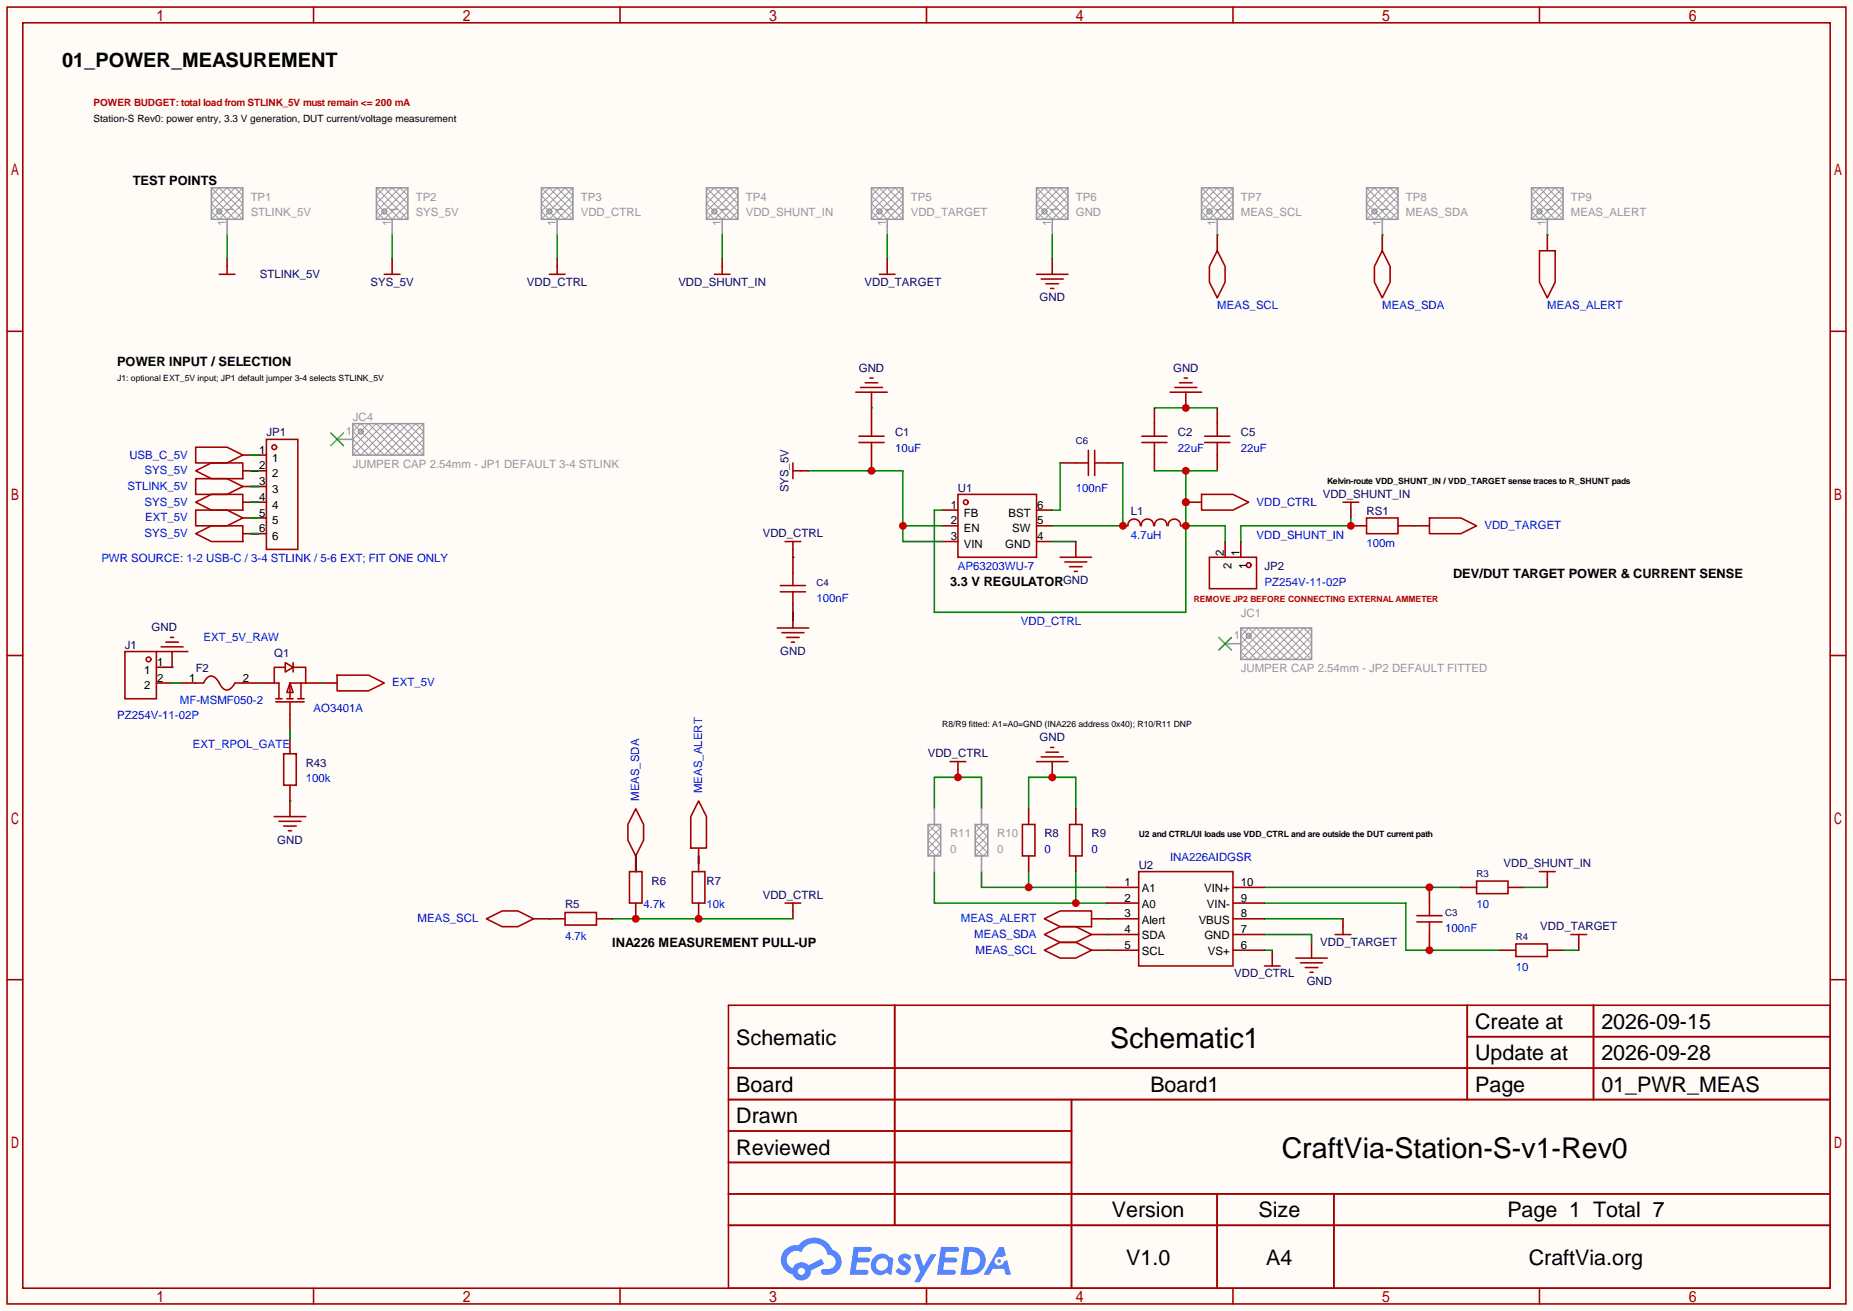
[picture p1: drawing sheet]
<svg xmlns="http://www.w3.org/2000/svg" width="299mm" height="212mm" viewBox="0 0 299 212" stroke-linecap="round" stroke-linejoin="round" font-family="sans-serif">
<path d="M0 0h299.5v211.8h-299.5z" fill="#fffcf7"/>
<g fill="none" stroke="#a10000" stroke-width=".25">
<path d="M1.1 1.1h297.2v209.6h-297.2zM3.7 3.7h292.1v204.5h-292.1zM50.7 1.1v2.6M100.2 1.1v2.6M149.7 1.1v2.6M199.3 1.1v2.6M248.8 1.1v2.6M1.1 53.5h2.6M295.8 53.5h2.5M1.1 105.9h2.6M295.8 105.9h2.5M1.1 158.3h2.6"/>
<path d="M295.8 158.3h2.5M117.7 162.4h178.1v45.8h-178.1zM117.7 172.6h178.1M117.7 177.7h178.1M144.6 162.4v35.6M173.2 177.7v30.5M237.1 162.4v15.3M237.1 167.5h58.7M257.5 162.4v15.3M117.7 182.8h55.5M117.7 192.9h178.1M117.7 187.8h55.5"/>
<path d="M117.7 198h178.1M196.7 192.9v15.3M215.6 192.9v15.3M50.7 208.2v2.5M100.2 208.2v2.5M149.7 208.2v2.5M199.3 208.2v2.5M248.8 208.2v2.5"/>
</g>
<g fill="#5487ff">
<path d="M145.5 202.8a1.3 1.3 0 0 1 1.8 .3l-.4 .6a.54 .54 0 0 0-.9-.2v.1a2.32 2.32 0 0 1 1.2 1.4 1.36 1.36 0 0 1-1.1 1.1 1.36 1.36 0 0 1-1.4-.7l.5-.6a.64 .64 0 0 0 .5 .5 .64 .64 0 0 0 .7-.3l-.2-.2a1.6 1.6 0 0 1-1-1.6z"/>
<path d="M147.7 202.7h.9l.7 1.9 1.1-1.9h.9l-2.7 4.5h-.9l1-1.7z"/>
<path d="M138 201.5h1.6a1.31 1.31 0 0 1 1.2 .2 .4 .4 0 0 1-.3 .6h-1.8l-.1 .9h1.6a.4 .4 0 0 1 .4 .4 .4 .4 0 0 1-.4 .4h-1.7l-.2 1.2h.8a1.23 1.23 0 0 1 1.2 .2 .39 .39 0 0 1-.3 .6h-2.7z"/>
<path d="M152.1 201.5h1.6a1.32 1.32 0 0 1 1.3 .2 .39 .39 0 0 1-.4 .6h-1.7l-.2 .9h1.7a.4 .4 0 0 1 .3 .4 .4 .4 0 0 1-.4 .4h-1.7l-.2 1.2h.8a1.23 1.23 0 0 1 1.2 .2 .39 .39 0 0 1-.3 .6h-2.7z"/>
<path d="M161.5 201.5h.7l.4 1.3-.7 .4a.75 .75 0 0 0-1.1 .3 .75 .75 0 0 0 .5 1 .75 .75 0 0 0 .9-.6l.6-.3 .6 2.4h-.9l-.2-1h-1.9l-.5 1h-.9z"/>
<path d="M155.9 201.5l-.7 4.5h1.5a2.27 2.27 0 0 0 2.5-1.7 2.27 2.27 0 0 0-1.3-2.7zM156.6 202.3a1.5 1.5 0 0 1 1.8 1.5 1.5 1.5 0 0 1-1.9 1.4h-.3z"/>
<path d="M141.3 203.1a1.62 1.62 0 0 0-.4 2.1 1.62 1.62 0 0 0 2 .7l.4-.3 .3 .3 .5 .1 .3-2.5-.2-.3h-.4a1.58 1.58 0 0 0-2.5-.1zM141.9 203.6a.96 .96 0 0 1 1.5 0 .96 .96 0 0 1-.3 1.5 .95 .95 0 0 1-1.4-.1 .95 .95 0 0 1 .2-1.4z"/>
<path d="M126.9 201.9a2.37 2.37 0 0 0 1.2 4 1.54 1.54 0 0 0 1.7 1 1.54 1.54 0 0 0 1.3-1.6l2.1-1.1-.5-.8-2 1.1a1.57 1.57 0 0 0-2.6 .4 1.5 1.5 0 0 1-.8-2.1 1.5 1.5 0 0 1 2.2-.5 2.23 2.23 0 0 1 2.3-1.4 2.23 2.23 0 0 1 2 1.8 1.16 1.16 0 0 1 1.2 1.1 1.16 1.16 0 0 1-1 1.3h-.7a.47 .47 0 0 0-.6 .3 .47 .47 0 0 0 .4 .6 2.23 2.23 0 0 0 2.3-.7 2.23 2.23 0 0 0 .4-2.3 2.16 2.16 0 0 0-1.3-1.1 3.2 3.2 0 0 0-5.4-.7l-1.2 .1zM129 205.4a.58 .58 0 0 1 1.1 0 .58 .58 0 0 1-1.1 0z"/>
<circle cx="161.5" cy="203.8" r=".28"/>
</g>
<g fill="none" stroke="#870000" stroke-width=".25">
<path d="M196.7 38v2.5M223.4 38v2.5M250.1 38v2.5M36.7 41.8v1.3M63.4 41.8v1.3M90 41.8v1.3M116.7 41.8v1.3M143.4 41.8v1.3M170.1 41.8v2.5M129.4 76.1h1.3M140.8 63.4v2.5M128.1 88.8v1.2"/>
<path d="M128.1 98.9v2.6M228.5 85h2.5M27.8 105.3v2.5M102.7 138.3v2.5M112.9 137v2.6M154.8 124.3v1.3M170.1 123.1v2.5M86.2 148.5h2.6M128.1 147.2v1.3M176.4 153.5h2.5M176.4 151h2.5M176.4 148.5h2.5"/>
<path d="M205.6 153.5v1.3M212 152.3v2.5M217 148.5v1.2M250.1 142.1v1.3M255.1 152.3v1.2"/>
</g>
<g fill="none" stroke="#a10000" stroke-width=".25">
<path d="M35.4 44.3h2.6M36.7 43.1v1.2M62.1 44.3h2.5M63.4 43.1v1.2M88.8 44.3h2.5M90 43.1v1.2M115.4 44.3h2.6M116.7 43.1v1.2M142.1 44.3h2.6M143.4 43.1v1.2M167.5 44.3h5.1M168.3 45.1h3.5"/>
<path d="M169 45.8h2.1M169.8 46.6h.5M196.7 40.5l1.3 2.6v2.5l-1.3 2.5-1.2-2.5v-2.5zM223.4 40.5l1.3 2.6v2.5l-1.3 2.5-1.3-2.5v-2.5zM248.8 40.5h2.5v5.1l-1.2 2.5-1.3-2.5zM128.1 74.8v2.5M128.1 76.1h1.3M138.3 63.4h5.1M139.1 62.6h3.5M139.8 61.8h2.1M140.6 61.1h.5M126.9 87.5h2.5"/>
<path d="M128.1 87.5v1.3M231 83.7h5.1l2.5 1.3-2.5 1.2h-5.1zM25.3 105.3h5.1M26 104.5h3.6M26.8 103.8h2M27.6 103h.5M125.6 101.5h5.1M126.4 102.2h3.5M127.1 103h2.1M127.9 103.8h.5M102.7 130.7l1.3 2.5v2.6l-1.3 2.5-1.2-2.5v-2.6zM112.9 129.4l1.3 2.6v5h-2.6v-5z"/>
<path d="M153.5 123.1h2.6M154.8 123.1v1.2M167.5 123.1h5.1M168.3 122.3h3.5M169 121.5h2.1M169.8 120.8h.5M78.6 148.5l2.6-1.3h2.5l2.5 1.3-2.5 1.2h-2.5zM126.9 145.9h2.5M128.1 145.9v1.3M168.8 153.5l2.5-1.2h2.6l2.5 1.2-2.5 1.3h-2.6zM168.8 151l2.5-1.3h2.6l2.5 1.3-2.5 1.3h-2.6zM168.8 148.5l2.5-1.3h5.1v2.5h-5.1z"/>
<path d="M204.3 156.1h2.6M205.6 154.8v1.3M209.4 154.8h5.1M210.2 155.6h3.5M210.9 156.3h2.1M211.7 157.1h.5M215.8 151h2.5M217 149.7v1.3M248.8 140.8h2.5M250.1 140.8v1.3M253.9 151h2.5M255.1 151v1.3"/>
</g>
<g fill="none" stroke="#008700" stroke-width=".25">
<path d="M36.7 38v3.8M63.4 38v3.8M90 38v3.8M116.7 38v3.8M143.4 38v3.8M170.1 38v3.8M223.4 38h.1M250.1 38h.1M128.1 90h.1M128.1 98.9v1.3M27.8 107.8h.1M102.7 138.3v2.5"/>
<path d="M112.9 138.3v1.3M98.9 148.5h29.2M158.6 140.8v2.6h20.3M166.2 140.8v2.6M204.3 148.5h12.7M204.3 153.5h1.3M204.3 145.9h22.9v7.6h15.2M204.3 151h7.7v1.3M204.3 143.4h31.8M252.6 153.5h2.5"/>
</g>
<g fill="none" stroke="#999" stroke-width=".16">
<path d="M34.2 34.2l3.8-3.8 1.2 1.2-3.8 3.8zM34.2 30.4l5 5M35.4 30.4l3.8 3.8-1.2 1.2-3.8-3.8zM35.6 33.8l.2 .2M35.8 34.3l-.2 .2M36.7 30.4l2.5 2.5-2.5 2.5-2.5-2.5zM39.2 30.4l-5 5M60.8 34.2l3.8-3.8 1.3 1.2-3.8 3.8zM60.8 30.4l5.1 5M62.1 30.4l3.8 3.8-1.3 1.2-3.8-3.8zM62.3 33.8l.1 .2M62.4 34.3l-.1 .2"/>
<path d="M63.4 30.4l2.5 2.5-2.5 2.5-2.6-2.5zM65.9 30.4l-5.1 5M87.5 31.6l1.3-1.2 3.8 3.8-1.3 1.2zM87.5 32.9l2.5-2.5 2.6 2.5-2.6 2.5zM87.5 34.2l3.8-3.8 1.3 1.2-3.8 3.8zM87.5 30.4l5.1 5M88.9 33.8l.2 .2M89.1 34.3l-.2 .2M92.6 30.4l-5.1 5M114.2 34.2l3.8-3.8 1.3 1.2-3.9 3.8zM114.2 30.4l5.1 5M115.4 30.4l3.9 3.8-1.3 1.2-3.8-3.8z"/>
<path d="M115.6 33.8l.2 .2M115.8 34.3l-.2 .2M116.7 30.4l2.6 2.5-2.6 2.5-2.5-2.5zM119.3 30.4l-5.1 5M140.8 31.6l1.3-1.2 3.8 3.8-1.2 1.2zM140.8 32.9l2.6-2.5 2.5 2.5-2.5 2.5zM140.8 34.2l3.9-3.8 1.2 1.2-3.8 3.8zM140.8 30.4l5.1 5M142.3 33.8l.2 .2M142.5 34.3l-.2 .2M145.9 30.4l-5.1 5M167.5 32.9l2.6-2.5 2.5 2.5-2.5 2.5z"/>
<path d="M167.5 34.2l3.8-3.8 1.3 1.2-3.8 3.8zM167.5 30.4l5.1 5M168.8 30.4l3.8 3.8-1.3 1.2-3.8-3.8zM168.9 33.8l.2 .2M169.1 34.3l-.2 .2M172.6 30.4l-5.1 5M194.2 32.9l2.5-2.5 2.6 2.5-2.6 2.5zM194.2 34.2l3.8-3.8 1.3 1.2-3.8 3.8zM194.2 30.4l5.1 5M195.5 30.4l3.8 3.8-1.3 1.2-3.8-3.8zM195.6 33.8l.2 .2M195.8 34.3l-.2 .2"/>
<path d="M199.3 30.4l-5.1 5M220.9 31.6l1.2-1.2 3.8 3.8-1.2 1.2zM220.9 32.9l2.5-2.5 2.5 2.5-2.5 2.5zM220.9 34.2l3.8-3.8 1.2 1.2-3.8 3.8zM220.9 30.4l5 5M222.3 33.8l.2 .2M222.5 34.3l-.2 .2M225.9 30.4l-5 5M247.5 32.9l2.6-2.5 2.5 2.5-2.5 2.5zM247.5 34.2l3.8-3.8 1.3 1.2-3.8 3.8zM247.5 30.4l5.1 5M248.8 30.4l3.8 3.8-1.3 1.2-3.8-3.8z"/>
<path d="M249 33.8l.1 .2M249.1 34.3l-.1 .2M252.6 30.4l-5.1 5"/>
</g>
<g fill="none" stroke="#999" stroke-width=".25">
<path d="M34.2 30.4h5v5h-5zM36.7 35.4v2.6M60.8 30.4h5.1v5h-5.1zM63.4 35.4v2.6M87.5 30.4h5.1v5h-5.1zM90 35.4v2.6M114.2 30.4h5.1v5h-5.1zM116.7 35.4v2.6M140.8 30.4h5.1v5h-5.1zM143.4 35.4v2.6M167.5 30.4h5.1v5h-5.1zM170.1 35.4v2.6"/>
<path d="M194.2 30.4h5.1v5h-5.1zM196.7 35.4v2.6M220.9 30.4h5v5h-5zM223.4 35.4v2.6M247.5 30.4h5.1v5h-5.1zM250.1 35.4v2.6"/>
<circle cx="35.4" cy="34.2" r=".38"/>
<circle cx="62.1" cy="34.2" r=".38"/>
<circle cx="88.8" cy="34.2" r=".38"/>
<circle cx="115.4" cy="34.2" r=".38"/>
<circle cx="142.1" cy="34.2" r=".38"/>
<circle cx="168.8" cy="34.2" r=".38"/>
<circle cx="195.5" cy="34.2" r=".38"/>
<circle cx="222.1" cy="34.2" r=".38"/>
<circle cx="248.8" cy="34.2" r=".38"/>
</g>
<circle cx="166.2" cy="143.4" r=".63" fill="#c00"/>
<path d="M151 140.8v5.1h27.9M173.9 140.8v5.1" fill="none" stroke="#008700" stroke-width=".25"/>
<circle cx="173.9" cy="145.9" r=".63" fill="#c00"/>
<path d="M166.2 130.7v-5.1h7.7v5.1" fill="none" stroke="#008700" stroke-width=".25"/>
<circle cx="170.1" cy="125.6" r=".63" fill="#c00"/>
<path d="M151 130.7v-5.1h7.6v5.1" fill="none" stroke="#008700" stroke-width=".25"/>
<circle cx="154.8" cy="125.6" r=".63" fill="#c00"/>
<g fill="none" stroke="#870000" stroke-width=".25">
<path d="M198 87.5v2.5M200.5 87.5v2.5M218.3 85h2.6M225.9 85h2.6M25.3 107.8h2.5M25.3 110.4h2.5M178.9 143.4h5.1M178.9 145.9h5.1M178.9 148.5h5.1M178.9 151h5.1M178.9 153.5h5.1M199.3 143.4h5"/>
<path d="M199.3 145.9h5M199.3 148.5h5M199.3 151h5M199.3 153.5h5M231 143.4v2.5M236.1 143.4h2.5M242.4 153.5h2.6M243.7 143.4h2.6M250.1 153.5h2.5"/>
</g>
<g fill="none" stroke="#a10000" stroke-width=".25">
<path d="M195.5 90h7.6v5.1h-7.6zM220.9 83.7h5v2.5h-5zM20.2 105.3h5.1v7.6h-5.1zM184 140.8h15.3v15.3h-15.3zM229 148h4M238.6 142.4h5.1v2h-5.1zM245 152.5h5.1v2.1h-5.1z"/>
<circle cx="201.8" cy="91.3" r=".38"/>
<circle cx="24" cy="106.6" r=".38"/>
</g>
<circle cx="231" cy="143.4" r=".63" fill="#c00"/>
<path d="M229 149h4M231 149v2" fill="none" stroke="#a10000" stroke-width=".25"/>
<path d="M231 151v2.5" fill="none" stroke="#870000" stroke-width=".25"/>
<circle cx="231" cy="153.5" r=".63" fill="#c00"/>
<path d="M126.1 95.6h4.1M126.1 94.6h4.1M128.1 92.6v2M128.1 95.6v2.1M91.3 147.4h5.1v2.1h-5.1zM231 145.9v2.1" fill="none" stroke="#a10000" stroke-width=".25"/>
<path d="M128.1 90v2.6M128.1 97.7v2.5M88.8 148.5h2.5M96.4 148.5h2.5M102.7 145.9v2.6" fill="none" stroke="#870000" stroke-width=".25"/>
<circle cx="102.7" cy="148.5" r=".63" fill="#c00"/>
<path d="M102.7 138.3v2.5M112.9 145.9v2.6" fill="none" stroke="#870000" stroke-width=".25"/>
<path d="M101.7 140.8h2.1v5.1h-2.1z" fill="none" stroke="#a10000" stroke-width=".25"/>
<circle cx="112.9" cy="148.5" r=".63" fill="#c00"/>
<g fill="none" stroke="#870000" stroke-width=".25">
<path d="M39.2 73.5h3.9M39.2 76.1h3.9M39.2 78.6h3.9M140.8 65.9v2.6M140.8 73.5v2.6M171.3 74.8h2.6M178.9 74.8h2.6M186.6 65.9v2.6M186.6 73.5v2.6M196.7 65.9v2.6M196.7 73.5v2.6M39.2 81.2h3.9"/>
<path d="M39.2 83.7h3.9M39.2 86.2h3.9M152.3 82.4h2.5M152.3 85h2.5M152.3 87.5h2.5M167.5 82.4h2.6M167.5 85h2.6M167.5 87.5h2.6M181.5 85h.7M190.9 85h.7M218.3 82.4v1.3M29.1 110.4h2.5"/>
<path d="M39.2 110.4h5.1M46.9 115.4v2.6M46.9 119.3v2.5M49.4 110.4h5.1M46.9 126.9v5.1M112.9 138.3v2.5M166.2 130.7v2.5M166.2 138.3v2.5M173.9 130.7v2.5M173.9 138.3v2.5"/>
</g>
<g fill="none" stroke="#a10000" stroke-width=".25">
<path d="M31.6 72.3h5.1l2.5 1.2-2.5 1.3h-5.1zM31.6 76.1l2.6-1.3h5v2.5h-5zM31.6 77.3h5.1l2.5 1.3-2.5 1.3h-5.1zM43.1 71h5v17.8h-5zM138.8 70.5h4.1M138.8 71.5h4.1M140.8 68.5v2M140.8 71.5v2M154.8 79.9h12.7v10.1h-12.7zM173.9 74.8h2M175.9 72.8v4M176.9 74.8h2"/>
<path d="M176.9 72.8v4M184.5 70.5h4.1M184.5 71.5h4.1M186.6 68.5v2M186.6 71.5v2M194.7 70.5h4.1M194.7 71.5h4.1M196.7 68.5v2M196.7 71.5v2M31.6 81.2l2.6-1.3h5v2.5h-5zM31.6 82.4h5.1l2.5 1.3-2.5 1.3h-5.1zM31.6 86.2l2.6-1.2h5v2.5h-5z"/>
<path d="M182.3 84.9a1.01 1.01 0 0 1 1-1 1.01 1.01 0 0 1 1 1.1M184.4 84.9a1.01 1.01 0 0 1 1-1 1.01 1.01 0 0 1 1.1 1M186.6 84.9a1.01 1.01 0 0 1 1-1 1.01 1.01 0 0 1 1 1M188.8 84.9a1.01 1.01 0 0 1 1-1 1.01 1.01 0 0 1 1 1M217 81.2h2.6M218.3 81.2v1.2M35.4 110.4l-.6-.9-.7-.3-.6 .3-.6 .9h-1.3M35.4 110.4l.6 .8 .7 .3 .6-.3 .7-.8h1.2M44.6 113.4h4.5M44.6 112.9h1M46.1 107.1l1.3 .7-1.3 .8zM46.1 107.8h-1.8v2.6h.8v2.5"/>
<path d="M46.4 112.9h1M46.9 110.4l.5 1.5h-1zM46.9 113.4v2M47.4 107.8h2v2.6h-2.5v2.5M47.4 107.1v1.5M48.1 112.9h1M48.6 110.4v2.5M54.5 109.1h5.1l2.5 1.3-2.5 1.2h-5.1zM44.3 132h5.1M45.1 132.7h3.5M45.8 121.8h2.1v5.1h-2.1zM45.8 133.5h2.1"/>
<path d="M46.6 134.2h.5M165.2 133.2h2.1v5.1h-2.1zM172.8 133.2h2.1v5.1h-2.1zM111.9 140.8h2v5.1h-2z"/>
<circle cx="44.3" cy="72.3" r=".38"/>
<circle cx="156.1" cy="81.2" r=".38"/>
</g>
<g fill="none" stroke="#999" stroke-width=".25">
<path d="M54.5 71h2.5M57 68.5h11.5v5h-11.5zM198 104h2.5M200.5 101.5h11.5v5.1h-11.5zM150 133.2h2v5.1h-2zM151 130.7v2.5M151 138.3v2.5M157.6 133.2h2v5.1h-2zM158.6 130.7v2.5M158.6 138.3v2.5"/>
<circle cx="58.3" cy="69.7" r=".38"/>
<circle cx="201.8" cy="102.7" r=".38"/>
</g>
<g fill="none" stroke="#999" stroke-width=".16">
<path d="M57 68.5l5.1 5 5.1-5 1.3 1.2-3.9 3.8-5-5-2.6 2.5 2.6 2.5 5-5 3.9 3.8-1.3 1.2-5.1-5-5.1 5M58.5 69.4l.1 .2M58.6 69.9l-.1 .2M68.5 68.5l-5.1 5-5.1-5-1.3 1.2 3.8 3.8 5.1-5 2.6 2.5-2.6 2.5-5.1-5-3.8 3.8 1.3 1.2 5.1-5 5.1 5M200.5 101.5l5.1 5.1 5.1-5.1 1.3 1.2-3.8 3.9-5.1-5.1-2.6 2.5 2.6 2.6 5.1-5.1 3.8 3.8-1.3 1.3-5.1-5.1-5.1 5.1M202 102.4l.1 .2M202.1 102.9l-.1 .2M212 101.5l-5.1 5.1-5.1-5.1-1.3 1.2 3.8 3.9 5.1-5.1 2.6 2.5-2.6 2.6-5.1-5.1-3.8 3.8 1.3 1.3 5.1-5.1 5.1 5.1M150 133.2l2 2.1M152 134l-.7-.8-1.3 1.3 2 2M152 133.7l-2 2.1 2 2M152 135l-2 2 1.3 1.3 .7-.8"/>
<path d="M152 136.3l-2 2M157.6 133.2l2 2.1M159.6 134l-.7-.8-1.3 1.3 2 2M159.6 133.7l-2 2.1 2 2M159.6 135l-2 2 1.3 1.3 .7-.8M159.6 136.3l-2 2"/>
</g>
<g fill="none" stroke="#008700" stroke-width=".25">
<path d="M196.7 38h.1M40.5 76.1h1.3M40.5 78.6h1.3M40.5 73.5h1.3M186.6 76.1h10.1M191.6 76.1v22.8h-40.6v-16.5h1.3M40.5 81.2h1.3M40.5 83.7h1.3M40.5 86.2h1.3M170.1 87.5h3.8M191.6 85h6.4v2.5M228.5 85h.1"/>
<path d="M27.8 110.4h1.3M41.8 110.4h.1M46.9 118v1.3M51.9 110.4h.1M46.9 129.4h.1M88.8 148.5h.1M178.9 148.5h.1M178.9 153.5h.1M178.9 151h.1M246.3 143.4h3.8"/>
</g>
<path d="M53.5 70l2 2M55.5 70l-2 2M197 103l2 2M199 103l-2 2" fill="none" stroke="#3c3" stroke-width=".25"/>
<g fill="#c00">
<circle cx="191.6" cy="85" r=".63"/>
<circle cx="191.6" cy="81.2" r=".63"/>
<circle cx="191.6" cy="76.1" r=".63"/>
</g>
<path d="M218.3 83.7v1.3h-17.8v2.5" fill="none" stroke="#008700" stroke-width=".25"/>
<circle cx="218.3" cy="85" r=".63" fill="#c00"/>
<path d="M186.6 65.9h10.1" fill="none" stroke="#008700" stroke-width=".25"/>
<path d="M191.6 63.4v2.5M173.9 87.5v2.5" fill="none" stroke="#870000" stroke-width=".25"/>
<path d="M171.3 90h5.1M172.1 90.8h3.5M172.8 91.6h2.1M173.6 92.3h.5" fill="none" stroke="#a10000" stroke-width=".25"/>
<circle cx="191.6" cy="65.9" r=".63" fill="#c00"/>
<path d="M189.1 63.4h5.1M189.9 62.6h3.5M190.6 61.8h2.1M191.4 61.1h.5" fill="none" stroke="#a10000" stroke-width=".25"/>
<path d="M191.6 81.2h2.6" fill="none" stroke="#870000" stroke-width=".25"/>
<circle cx="191.6" cy="81.2" r=".63" fill="#c00"/>
<path d="M194.2 79.9h5.1l2.5 1.3-2.5 1.2h-5.1z" fill="none" stroke="#a10000" stroke-width=".25"/>
<path d="M130.7 76.1h15.2v11.4h6.4M145.9 85h6.4" fill="none" stroke="#008700" stroke-width=".25"/>
<g fill="#c00">
<circle cx="140.8" cy="76.1" r=".63"/>
<circle cx="145.9" cy="85" r=".63"/>
</g>
<path d="M181.5 74.8v10.2h-11.4" fill="none" stroke="#008700" stroke-width=".25"/>
<circle cx="181.5" cy="85" r=".63" fill="#c00"/>
<path d="M140.8 65.9h.1M171.3 74.8v7.6h-1.2" fill="none" stroke="#008700" stroke-width=".25"/>
<g font-size="4.6">
<text x="179.4" y="169.4">Schematic1</text>
<text x="207.1" y="187.1">CraftVia-Station-S-v1-Rev0</text>
</g>
<g font-size="3.5">
<text x="238.4" y="166.2">Create at</text>
<text x="258.8" y="166.2">2026-09-15</text>
<text x="119" y="168.8">Schematic</text>
<text x="238.4" y="171.3">Update at</text>
<text x="258.8" y="171.3">2026-09-28</text>
<text x="119" y="176.4">Board</text>
<text x="185.9" y="176.4">Board1</text>
<text x="238.4" y="176.4">Page</text>
<text x="258.8" y="176.4">01_PWR_MEAS</text>
<text x="119" y="181.5">Drawn</text>
<text x="119" y="186.6">Reviewed</text>
<text x="179.7" y="196.7">Version</text>
<text x="203.4" y="196.7">Size</text>
<text x="243.6" y="196.7">Page 1 Total 7</text>
<text x="182" y="204.3">V1.0</text>
<text x="204.7" y="204.3">A4</text>
<text x="247.1" y="204.3">CraftVia.org</text>
</g>
<text font-size="3.2" x="10" y="10.8">01_POWER_MEASUREMENT</text>
<g font-size="2.1">
<text x="21.5" y="29.9">TEST POINTS</text>
<text x="18.9" y="59.1">POWER INPUT / SELECTION</text>
<text x="153.5" y="94.7">3.3 V REGULATOR</text>
<text x="234.8" y="93.4">DEV/DUT TARGET POWER &amp; CURRENT SENSE</text>
<text x="98.9" y="153.1">INA226 MEASUREMENT PULL-UP</text>
</g>
<g font-size="1.8" fill="#999">
<text x="37.7" y="34.5" transform="rotate(-90 37.7 34.5)">1</text>
<text x="40.5" y="32.4">TP1</text>
<text x="40.5" y="35">STLINK_5V</text>
<text x="64.4" y="34.5" transform="rotate(-90 64.4 34.5)">1</text>
<text x="67.2" y="32.4">TP2</text>
<text x="67.2" y="35">SYS_5V</text>
<text x="91.1" y="34.5" transform="rotate(-90 91.1 34.5)">1</text>
<text x="93.9" y="32.4">TP3</text>
<text x="93.9" y="35">VDD_CTRL</text>
<text x="117.8" y="34.5" transform="rotate(-90 117.8 34.5)">1</text>
<text x="120.5" y="32.4">TP4</text>
<text x="120.5" y="35">VDD_SHUNT_IN</text>
<text x="144.4" y="34.5" transform="rotate(-90 144.4 34.5)">1</text>
<text x="147.2" y="32.4">TP5</text>
<text x="147.2" y="35">VDD_TARGET</text>
<text x="171.1" y="34.5" transform="rotate(-90 171.1 34.5)">1</text>
<text x="173.9" y="32.4">TP6</text>
<text x="173.9" y="35">GND</text>
<text x="197.8" y="34.5" transform="rotate(-90 197.8 34.5)">1</text>
<text x="200.5" y="32.4">TP7</text>
<text x="200.5" y="35">MEAS_SCL</text>
<text x="224.4" y="34.5" transform="rotate(-90 224.4 34.5)">1</text>
<text x="227.2" y="32.4">TP8</text>
<text x="227.2" y="35">MEAS_SDA</text>
<text x="251.1" y="34.5" transform="rotate(-90 251.1 34.5)">1</text>
<text x="253.9" y="32.4">TP9</text>
<text x="253.9" y="35">MEAS_ALERT</text>
<text x="36.5" y="36.6" transform="rotate(-90 36.5 36.6)">1</text>
<text x="63.1" y="36.6" transform="rotate(-90 63.1 36.6)">1</text>
<text x="89.8" y="36.6" transform="rotate(-90 89.8 36.6)">1</text>
<text x="116.5" y="36.6" transform="rotate(-90 116.5 36.6)">1</text>
<text x="143.2" y="36.6" transform="rotate(-90 143.2 36.6)">1</text>
<text x="169.8" y="36.6" transform="rotate(-90 169.8 36.6)">1</text>
<text x="196.5" y="36.6" transform="rotate(-90 196.5 36.6)">1</text>
<text x="223.2" y="36.6" transform="rotate(-90 223.2 36.6)">1</text>
<text x="249.8" y="36.6" transform="rotate(-90 249.8 36.6)">1</text>
<text x="55.9" y="70.3">1</text>
<text x="57" y="68">JC4</text>
<text x="57" y="75.6">JUMPER CAP 2.54mm - JP1 DEFAULT 3-4 STLINK</text>
<text x="200.5" y="99.7">JC1</text>
<text x="199.4" y="103.3">1</text>
<text x="200.5" y="108.6">JUMPER CAP 2.54mm - JP2 DEFAULT FITTED</text>
<text x="153.5" y="135.3">R11</text>
<text x="153.5" y="137.8">0</text>
<text x="161.2" y="135.3">R10</text>
<text x="161.2" y="137.8">0</text>
</g>
<g font-size="1.8" fill="#000080">
<text x="42" y="44.9">STLINK_5V</text>
<text x="59.9" y="46.1">SYS_5V</text>
<text x="85.2" y="46.1">VDD_CTRL</text>
<text x="109.6" y="46.1">VDD_SHUNT_IN</text>
<text x="139.7" y="46.1">VDD_TARGET</text>
<text x="168" y="48.7">GND</text>
<text x="138.8" y="60.1">GND</text>
<text x="189.6" y="60.1">GND</text>
<text x="43.1" y="70.5">JP1</text>
<text x="144.7" y="70.5">C1</text>
<text x="190.4" y="70.5">C2</text>
<text x="200.5" y="70.5">C5</text>
<text x="127.4" y="79.6" transform="rotate(-90 127.4 79.6)">SYS_5V</text>
<text x="154.8" y="79.4">U1</text>
<text x="182.8" y="83.2">L1</text>
<text x="213.8" y="80.4">VDD_SHUNT_IN</text>
<text x="220.9" y="83.2">RS1</text>
<text x="123.3" y="86.8">VDD_CTRL</text>
<text x="171.8" y="94.4">GND</text>
<text x="204.3" y="92.1">JP2</text>
<text x="20.2" y="104.8">J1</text>
<text x="24.5" y="102">GND</text>
<text x="44.3" y="106.1">Q1</text>
<text x="126.1" y="105.8">GND</text>
<text x="31.6" y="108.6">F2</text>
<text x="168" y="119.8">GND</text>
<text x="49.4" y="123.9">R43</text>
<text x="149.9" y="122.3">VDD_CTRL</text>
<text x="44.8" y="136.3">GND</text>
<text x="168.8" y="135.3">R8</text>
<text x="176.4" y="135.3">R9</text>
<text x="105.3" y="142.9">R6</text>
<text x="114.2" y="142.9">R7</text>
<text x="184" y="140.4">U2</text>
<text x="243" y="140.1">VDD_SHUNT_IN</text>
<text x="91.3" y="146.7">R5</text>
<text x="123.3" y="145.2">VDD_CTRL</text>
<text x="213.4" y="152.8">VDD_TARGET</text>
<text x="248.9" y="150.3">VDD_TARGET</text>
<text x="199.5" y="157.9">VDD_CTRL</text>
<text x="211.2" y="159.2">GND</text>
</g>
<g font-size="1.8" fill="#00f">
<text x="196.7" y="50">MEAS_SCL</text>
<text x="223.4" y="50">MEAS_SDA</text>
<text x="250.1" y="50">MEAS_ALERT</text>
<text x="20.9" y="74.1">USB_C_5V</text>
<text x="23.4" y="76.6">SYS_5V</text>
<text x="144.7" y="73.1">10uF</text>
<text x="190.4" y="73.1">22uF</text>
<text x="200.5" y="73.1">22uF</text>
<text x="20.6" y="79.2">STLINK_5V</text>
<text x="23.4" y="81.7">SYS_5V</text>
<text x="173.9" y="79.4">100nF</text>
<text x="203.1" y="81.7">VDD_CTRL</text>
<text x="23.4" y="86.8">SYS_5V</text>
<text x="23.5" y="84.2">EXT_5V</text>
<text x="182.8" y="87">4.7uH</text>
<text x="203.1" y="87">VDD_SHUNT_IN</text>
<text x="220.9" y="88.3">100m</text>
<text x="239.9" y="85.5">VDD_TARGET</text>
<text x="16.4" y="90.9">PWR SOURCE: 1-2 USB-C / 3-4 STLINK / 5-6 EXT; FIT ONE ONLY</text>
<text x="154.8" y="92.1">AP63203WU-7</text>
<text x="204.3" y="94.7">PZ254V-11-02P</text>
<text x="132" y="97.2">100nF</text>
<text x="165" y="101">VDD_CTRL</text>
<text x="32.9" y="103.6">EXT_5V_RAW</text>
<text x="29.1" y="113.7">MF-MSMF050-2</text>
<text x="63.4" y="110.9">EXT_5V</text>
<text x="18.9" y="116.3">PZ254V-11-02P</text>
<text x="50.7" y="115">AO3401A</text>
<text x="31.2" y="120.8">EXT_RPOL_GATE</text>
<text x="49.4" y="126.4">100k</text>
<text x="103.3" y="129.4" transform="rotate(-90 103.3 129.4)">MEAS_SDA</text>
<text x="113.5" y="128.1" transform="rotate(-90 113.5 128.1)">MEAS_ALERT</text>
<text x="168.8" y="137.8">0</text>
<text x="176.4" y="137.8">0</text>
<text x="189.1" y="139.1">INA226AIDGSR</text>
<text x="67.5" y="149">MEAS_SCL</text>
<text x="104" y="146.7">4.7k</text>
<text x="114.2" y="146.7">10k</text>
<text x="155.3" y="149">MEAS_ALERT</text>
<text x="238.6" y="146.7">10</text>
<text x="91.3" y="151.8">4.7k</text>
<text x="157.5" y="151.6">MEAS_SDA</text>
<text x="157.7" y="154.1">MEAS_SCL</text>
<text x="233.6" y="150.5">100nF</text>
<text x="245" y="156.9">10</text>
</g>
<g font-size="1.8">
<text x="41.9" y="73.3">1</text>
<text x="41.9" y="75.8">2</text>
<text x="44" y="74.6">1</text>
<text x="44" y="77.1">2</text>
<text x="41.9" y="78.4">3</text>
<text x="41.9" y="80.9">4</text>
<text x="41.9" y="83.5">5</text>
<text x="44" y="79.7">3</text>
<text x="44" y="82.2">4</text>
<text x="153.7" y="82.2">1</text>
<text x="155.8" y="83.5">FB</text>
<text x="163" y="83.5">BST</text>
<text x="167.6" y="82.2">6</text>
<text x="41.9" y="86">6</text>
<text x="44" y="84.7">5</text>
<text x="44" y="87.3">6</text>
<text x="153.7" y="84.7">2</text>
<text x="153.7" y="87.3">3</text>
<text x="155.8" y="86">EN</text>
<text x="155.8" y="88.5">VIN</text>
<text x="162.5" y="88.5">GND</text>
<text x="163.6" y="86">SW</text>
<text x="167.6" y="87.3">4</text>
<text x="167.6" y="84.7">5</text>
<text x="197.8" y="89.9" transform="rotate(-90 197.8 89.9)">2</text>
<text x="200.3" y="89.9" transform="rotate(-90 200.3 89.9)">1</text>
<text x="199" y="92" transform="rotate(-90 199 92)">2</text>
<text x="201.6" y="92" transform="rotate(-90 201.6 92)">1</text>
<text x="25.4" y="107.6">1</text>
<text x="23.3" y="108.9">1</text>
<text x="23.3" y="111.4">2</text>
<text x="25.4" y="110.1">2</text>
<text x="30.6" y="110.1">1</text>
<text x="39.2" y="110.1">2</text>
<text x="181.7" y="143.2">1</text>
<text x="200.5" y="143.2">10</text>
<text x="181.7" y="145.7">2</text>
<text x="181.7" y="148.2">3</text>
<text x="184.5" y="144.2">A1</text>
<text x="184.5" y="146.7">A0</text>
<text x="184.5" y="149.2">Alert</text>
<text x="193.7" y="149.2">VBUS</text>
<text x="194.6" y="144.2">VIN+</text>
<text x="195.1" y="146.7">VIN-</text>
<text x="200.5" y="148.2">8</text>
<text x="200.5" y="145.7">9</text>
<text x="181.7" y="150.8">4</text>
<text x="181.7" y="153.3">5</text>
<text x="184.5" y="151.8">SDA</text>
<text x="184.5" y="154.3">SCL</text>
<text x="194.6" y="151.8">GND</text>
<text x="195.2" y="154.3">VS+</text>
<text x="200.5" y="153.3">6</text>
<text x="200.5" y="150.8">7</text>
</g>
<text font-size="1.6" fill="#c00000" x="15.1" y="17.2">POWER BUDGET: total load from STLINK_5V must remain &lt;= 200 mA</text>
<text font-size="1.6" x="15.1" y="19.7">Station-S Rev0: power entry, 3.3 V generation, DUT current/voltage measurement</text>
<g font-size="1.6" fill="#000080">
<text x="173.9" y="71.8">C6</text>
<text x="132" y="94.7">C4</text>
<text x="238.6" y="141.7">R3</text>
<text x="233.6" y="148">C3</text>
<text x="245" y="151.8">R4</text>
</g>
<g font-size="1.4">
<text x="18.9" y="61.6">J1: optional EXT_5V input; JP1 default jumper 3-4 selects STLINK_5V</text>
<text x="214.5" y="78.2">Kelvin-route VDD_SHUNT_IN / VDD_TARGET sense traces to R_SHUNT pads</text>
<text x="152.3" y="117.5">R8/R9 fitted: A1=A0=GND (INA226 address 0x40); R10/R11 DNP</text>
<text x="184" y="135.3">U2 and CTRL/UI loads use VDD_CTRL and are outside the DUT current path</text>
</g>
<text font-size="1.4" fill="#c00000" x="192.9" y="97.2">REMOVE JP2 BEFORE CONNECTING EXTERNAL AMMETER</text>
</svg>
